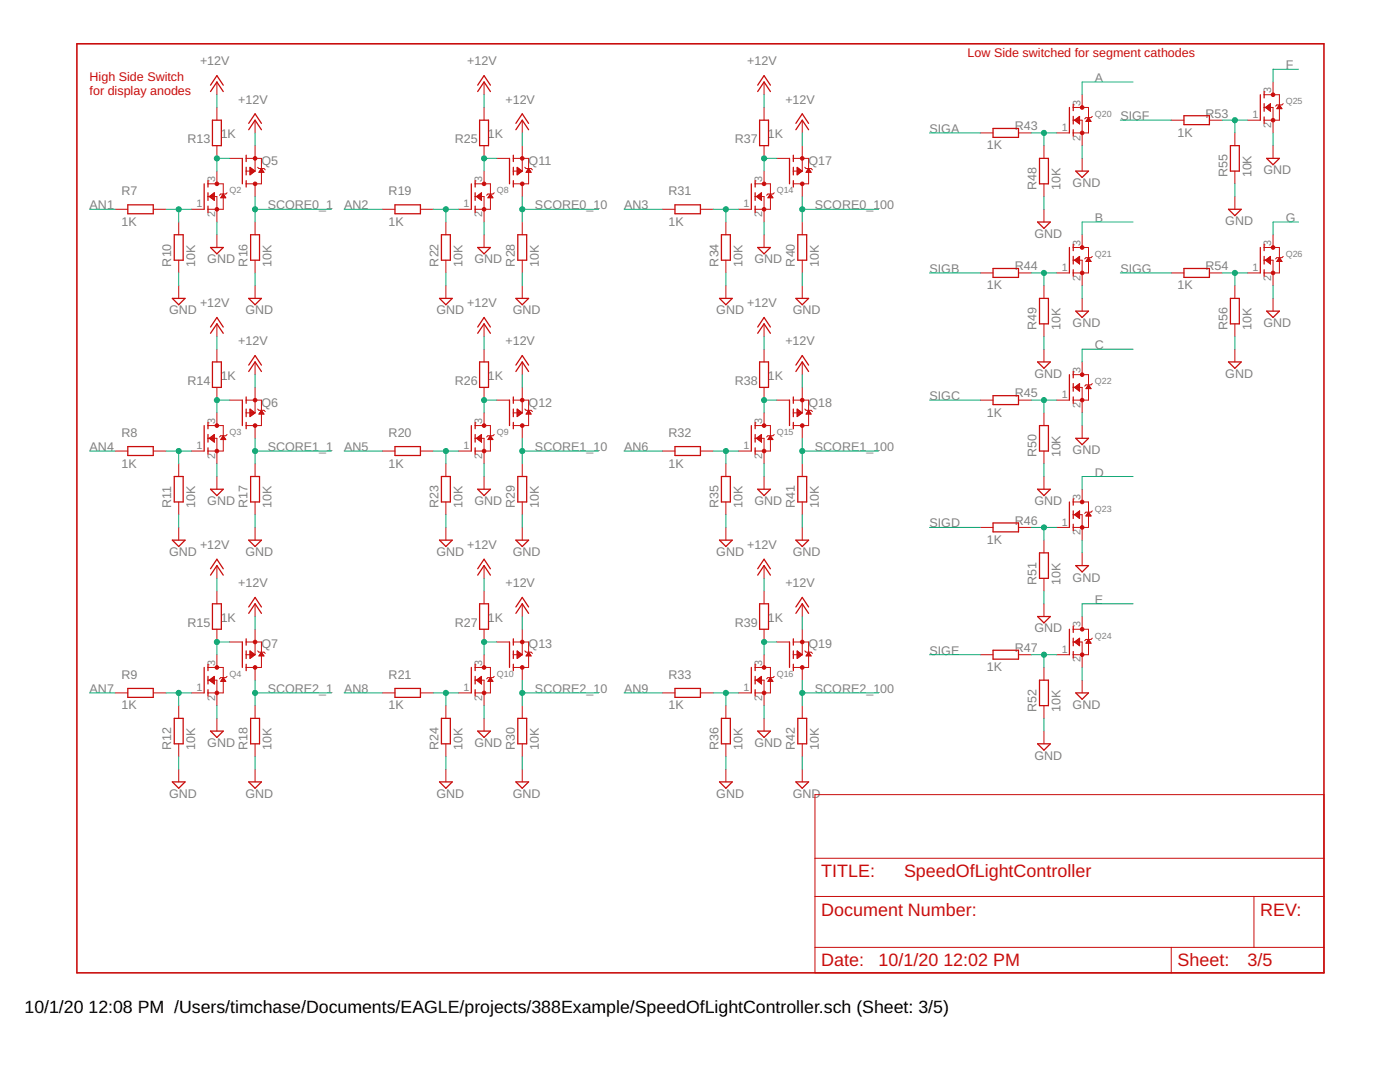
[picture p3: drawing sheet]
<svg xmlns="http://www.w3.org/2000/svg" width="279mm" height="216mm" viewBox="0 0 279 216" stroke-linecap="round" stroke-linejoin="round" font-family="sans-serif">
<path d="M15.3 8.7h248.9v185.4h-248.9z" fill="none" stroke="#c90d0c" stroke-width=".32"/>
<g fill="none" stroke="#c90d0c" stroke-width=".2">
<path d="M43.3 16.4v2.5M96.6 16.4v2.5M152.5 16.4v2.5M216 18.9v2.5M252.3 18.9h3v5.1h-3M254.1 16.4v2.5M41.5 36.7h3.1v5.1h-3.1M41.5 39.2h1.8v5.1M41.8 39.2l1-.7v1.5zM41.8 39.2h1M41.9 39.1h.9M42 39.4h.8"/>
<path d="M42 39h.8M42.1 39.5h.7M42.2 38.9h.6M42.3 39.6h.5M42.4 38.8h.4M42.4 39.7h.4M42.5 38.7h.3M42.6 39.9h.2M42.7 38.5h.1M42.8 40h.1M43.3 21.4v2.6M43.3 29.1v2.5"/>
<path d="M43.3 34.1v2.6M44.1 39.4h.9M44.2 39.2h.7M44.3 39.1h.5M44.3 39h.4M44.4 38.9h.3M44.5 38.8h.1M44.6 38.7l.5 .8h-1.1zM45.3 38.5l-.2 .2h-1.1l-.2 .3M45.8 31.6h2.6M49.1 31.6h3.1v5.1h-3.1M49.1 34.1h1.8"/>
<path d="M49.9 34.3h.8M49.9 34.2h.9M49.9 34.1h.9M49.9 34h.7M49.9 33.8h.6M49.9 33.7h.4M49.9 34.8h.1M49.9 34.7h.3M49.9 34.5h.5M49.9 34.4h.6M49.9 33.6h.3M49.9 33.5h.1"/>
<path d="M49.9 33.4l1 .7-1 .8zM50.9 24v2.5M50.9 29.1v5M50.9 36.7v2.5M51.4 33.4l.3 .2h1l.2 .3M51.7 34.3h.9M51.8 34.2h.7M51.9 34.1h.6M52 34h.4M52 33.8h.3M52.1 33.7h.1M52.2 33.6l.5 .8h-1z"/>
<path d="M94.8 36.7h3.1v5.1h-3.1M94.8 39.2h1.8v5.1M95.1 39.2l1-.7v1.5zM95.1 39.2h1M95.2 39.1h.9M95.3 39.4h.8M95.4 39h.7M95.5 39.5h.6M95.5 38.9h.6M95.6 39.6h.5M95.7 38.8h.4M95.8 39.7h.3"/>
<path d="M95.8 38.7h.3M95.9 39.9h.2M96 38.5h.1M96.1 40h.1M96.6 21.4v2.6M96.6 29.1v2.5M96.6 34.1v2.6M97.4 39.4h.9M97.5 39.2h.7M97.6 39.1h.6M97.7 39h.4M97.8 38.9h.2"/>
<path d="M97.8 38.8h.1M97.9 38.7l.5 .8h-1zM98.6 38.5l-.2 .2h-1l-.3 .3M99.1 31.6h2.6M102.4 31.6h3.1v5.1h-3.1M102.4 34.1h1.8M103.2 34.3h.8M103.2 34.2h1M103.2 34.1h.9M103.2 34h.8M103.2 33.8h.6M103.2 33.7h.5"/>
<path d="M103.2 33.4l1 .7-1 .8zM103.2 34.8h.2M103.2 34.7h.3M103.2 34.5h.5M103.2 34.4h.6M103.2 33.6h.3M103.2 33.5h.1M104.2 24v2.5M104.2 29.1v5M104.2 36.7v2.5M104.7 33.4l.3 .2h1l.3 .3M105.1 34.3h.8"/>
<path d="M105.1 34.2h.8M105.2 34.1h.6M105.3 34h.4M105.4 33.8h.2M105.5 33.7h.1M105.5 33.6l.5 .8h-1zM150.7 36.7h3.1v5.1h-3.1M150.7 39.2h1.8v5.1M151 39.2l1-.7v1.5zM151 39.2h1M151.1 39.1h.9M151.2 39.4h.8"/>
<path d="M151.2 39h.8M151.3 39.5h.7M151.4 38.9h.6M151.5 39.6h.5M151.6 38.8h.4M151.6 39.7h.4M151.7 38.7h.3M151.8 39.9h.2M151.9 38.5h.1M152 40h.1M152.5 21.4v2.6M152.5 29.1v2.5"/>
<path d="M152.5 34.1v2.6M153.3 39.4h.9M153.4 39.2h.7M153.5 39.1h.5M153.5 39h.4M153.6 38.9h.3M153.7 38.8h.1M153.8 38.7l.5 .8h-1.1zM154.5 38.5l-.2 .2h-1.1l-.2 .3M155 31.6h2.6M158.3 31.6h3.1v5.1h-3.1M158.3 34.1h1.8"/>
<path d="M159.1 34.3h.8M159.1 34.2h.9M159.1 34.1h.9M159.1 34h.7M159.1 33.8h.6M159.1 33.7h.4M159.1 34.8h.1M159.1 34.7h.3M159.1 34.5h.5M159.1 34.4h.6M159.1 33.6h.3M159.1 33.5h.1"/>
<path d="M159.1 33.4l1 .7-1 .8zM160.1 24v2.5M160.1 29.1v5M160.1 36.7v2.5M160.6 33.4l.3 .2h1l.2 .3M160.9 34.3h.9M161 34.2h.7M161.1 34.1h.5M161.2 34h.4M161.2 33.8h.3M161.3 33.7h.1M161.4 33.6l.5 .8h-1z"/>
<path d="M195.6 26.5h2.6M203.3 26.5h2.5M208.3 29.1v2.5M208.3 36.7v2.5M210.9 26.5h2.5M214.2 21.4h3v5.1h-3M214.2 24h1.8v5.1M214.4 24l1.1-.8v1.5zM214.5 23.9h1M214.5 24h1M214.7 23.8h.8M214.7 24.2h.8"/>
<path d="M214.8 23.7h.7M214.9 24.3h.6M215 23.6h.5M215 24.4h.5M215.2 23.5h.3M215.2 24.5h.3M215.3 23.3h.2M215.3 24.7h.2M216 31.6v2.5M216.8 24.2h.9M216.9 24h.7M216.9 23.9h.7"/>
<path d="M217 23.8h.5M217.1 23.7h.3M217.2 23.6h.1M217.2 23.5l.5 .7h-1zM218 23.2l-.3 .3h-1l-.2 .2M233.7 24h2.6M241.4 24h2.5M246.4 26.5v2.6M246.4 34.1v2.6M246.4 39.2v2.6M249 24h2.5M252.3 21.4h1.8v5.1"/>
<path d="M252.5 21.4l1.1-.7v1.5zM252.6 21.4h1M252.6 21.5h1M252.8 21.3h.8M252.8 21.6h.8M252.9 21.2h.7M253 21.8h.6M253.1 21h.5M253.1 21.9h.5M253.2 20.9h.4M253.3 22h.3M253.4 20.8h.2"/>
<path d="M253.4 22.1h.2M254.1 29.1v2.5M254.9 21.6h.9M254.9 21.5h.8M255 21.4h.7M255.1 21.3h.5M255.2 21.2h.3M255.3 21h.1M255.3 20.9l.5 .8h-1zM256.1 20.7l-.3 .2h-1l-.2 .3M23 41.8h2.5M30.6 41.8h2.5"/>
<path d="M35.7 44.3v2.5M35.7 51.9v2.6M35.7 57v2.5M38.2 41.8h2.5M43.3 46.8v2.6M50.9 44.3v2.5M50.9 51.9v2.6M50.9 57v2.5M76.3 41.8h2.5M83.9 41.8h2.5M89 44.3v2.5M89 51.9v2.6"/>
<path d="M89 57v2.5M91.5 41.8h2.6M96.6 46.8v2.6M104.2 44.3v2.5M104.2 51.9v2.6M104.2 57v2.5M132.2 41.8h2.5M139.8 41.8h2.5M144.9 44.3v2.5M144.9 51.9v2.6M144.9 57v2.5M147.4 41.8h2.5"/>
<path d="M152.5 46.8v2.6M160.1 44.3v2.5M160.1 51.9v2.6M160.1 57v2.5M195.6 54.5h2.6M203.3 54.5h2.5M208.3 41.8v2.5M208.3 57v2.5M210.9 54.5h2.5M214.2 51.9h1.8v5.1M214.2 49.4h3v5.1h-3M214.4 51.9l1.1-.7v1.5z"/>
<path d="M214.6 52h.9M214.6 51.8h.9M214.8 51.7h.7M214.8 52.2h.7M214.9 51.6h.6M214.9 52.3h.6M215.1 51.4h.4M215.1 52.4h.4M215.2 52.5h.3M215.2 51.3h.3M215.4 52.6h.1M215.4 51.2h.1"/>
<path d="M216 46.8v2.6M216 59.5v2.6M216.7 52.2h1M216.8 52h.9M216.9 51.9h.7M217 51.8h.5M217.1 51.7h.3M217.1 51.6h.2M217.2 51.4h.1M217.2 51.4l.5 .8h-1zM218 51.2l-.3 .2h-1l-.2 .3M233.7 54.5h2.6"/>
<path d="M241.4 54.5h2.5M246.4 57v2.5M249 54.5h2.5M252.3 49.4h3v5.1h-3M252.3 51.9h1.8v5.1M252.5 51.9l1.1-.7v1.5zM252.7 51.8h.9M252.7 52h.9M252.9 52.2h.7M252.9 51.7h.7M253 51.6h.6M253 52.3h.6"/>
<path d="M253.2 51.4h.4M253.2 52.4h.4M253.3 52.5h.3M253.3 51.3h.3M253.5 51.2h.1M253.5 52.6h.1M254.1 46.8v2.6M254.1 59.5v2.6M254.8 52.2h1M254.9 52h.9M255 51.9h.7M255.1 51.8h.5"/>
<path d="M255.1 51.7h.4M255.2 51.6h.2M255.3 51.4h.1M255.3 51.4l.5 .8h-1zM256.1 51.2l-.3 .2h-1l-.2 .3M43.3 64.6v2.5M43.3 69.7v2.5M43.3 77.3v2.5M45.8 79.8h2.6M49.1 79.8h3.1v5.1h-3.1M50.9 72.2v2.6M50.9 77.3v5.1"/>
<path d="M96.6 64.6v2.5M96.6 69.7v2.5M96.6 77.3v2.5M99.1 79.8h2.6M102.4 79.8h3.1v5.1h-3.1M104.2 72.2v2.6M104.2 77.3v5.1M152.5 64.6v2.5M152.5 69.7v2.5M152.5 77.3v2.5M155 79.8h2.6M158.3 79.8h3.1v5.1h-3.1"/>
<path d="M160.1 72.2v2.6M160.1 77.3v5.1M195.6 79.8h2.6M203.3 79.8h2.5M208.3 64.6v2.5M208.3 69.7v2.5M210.9 79.8h2.5M214.2 77.3h1.8v5.1M214.2 74.8h3v5h-3M214.4 77.3l1.1-.8v1.6zM214.5 77.4h1M214.5 77.2h1"/>
<path d="M214.7 77.5h.8M214.7 77.1h.8M214.8 77h.7M214.8 77.6h.7M215 76.9h.5M215 77.7h.5M215.2 77.9h.3M215.2 76.8h.3M215.3 78h.2M215.3 76.6h.2M216 72.2v2.6M216.8 77.5h.9"/>
<path d="M216.9 77.4h.7M216.9 77.2h.6M217 77.1h.4M217.1 77h.3M217.2 76.9h.1M217.2 76.8l.5 .8h-1zM218 76.5l-.3 .3h-1l-.2 .2M246.4 64.6v2.5M246.4 69.7v2.5M23 90h2.5M30.6 90h2.5M35.7 92.5v2.6"/>
<path d="M38.2 90h2.5M41.5 87.5h1.8v5M41.5 84.9h3.1v5.1h-3.1M41.8 87.5l1-.8v1.5zM41.8 87.5h1M41.9 87.4h.9M42 87.6h.8M42 87.2h.8M42.1 87.7h.7M42.2 87.1h.6M42.3 87.9h.5M42.4 87h.4"/>
<path d="M42.4 88h.4M42.5 86.9h.3M42.6 88.1h.2M42.7 86.8h.1M42.8 88.2h.1M43.3 82.4v2.5M43.3 95.1v2.5M44.1 87.6h.9M44.2 87.5h.7M44.3 87.4h.5M44.3 87.2h.4M44.4 87.1h.3"/>
<path d="M44.5 87h.1M44.6 87l.5 .7h-1.1zM45.3 86.7l-.2 .3h-1.1l-.2 .2M49.1 82.4h1.8M49.9 82.5h.8M49.9 82.4h.9M49.9 82.3h.9M49.9 82.2h.7M49.9 82.1h.6M49.9 82h.4M49.9 81.6l1 .8-1 .7zM49.9 83h.1"/>
<path d="M49.9 82.9h.3M49.9 82.8h.5M49.9 82.7h.6M49.9 81.8h.2M49.9 81.7h.1M50.9 84.9v2.6M50.9 92.5v2.6M51.4 81.6l.3 .3h1l.2 .2M51.7 82.5h.9M51.8 82.4h.7M51.9 82.3h.6M52 82.2h.4"/>
<path d="M52 82.1h.3M52.1 82h.1M52.2 81.9l.5 .7h-1zM76.3 90h2.5M83.9 90h2.5M89 92.5v2.6M91.5 90h2.6M94.8 87.5h1.8v5M94.8 84.9h3.1v5.1h-3.1M95.1 87.5l1-.8v1.5zM95.1 87.5h1M95.2 87.4h.9"/>
<path d="M95.3 87.6h.8M95.4 87.2h.7M95.4 87.7h.7M95.5 87.1h.6M95.6 87.9h.5M95.7 87h.4M95.8 88h.3M95.8 86.9h.3M95.9 88.1h.2M96 86.8h.1M96.1 88.2h.1M96.6 82.4v2.5"/>
<path d="M96.6 95.1v2.5M97.5 87.6h.8M97.5 87.5h.7M97.6 87.4h.5M97.7 87.2h.4M97.8 87.1h.2M97.9 87h.1M97.9 87l.5 .7h-1zM98.6 86.7l-.2 .3h-1l-.3 .2M102.4 82.4h1.8M103.2 81.6l1 .8-1 .7zM103.2 82.5h.8"/>
<path d="M103.2 82.4h1M103.2 82.3h.9M103.2 82.2h.8M103.2 82.1h.6M103.2 82h.5M103.2 83h.2M103.2 82.9h.3M103.2 82.8h.5M103.2 82.7h.6M103.2 81.8h.3M103.2 81.7h.1M104.2 84.9v2.6"/>
<path d="M104.2 92.5v2.6M104.7 81.6l.3 .3h1l.3 .2M105.1 82.5h.8M105.1 82.4h.8M105.2 82.3h.6M105.3 82.2h.4M105.4 82.1h.2M105.5 82h.1M105.5 81.9l.5 .7h-1zM132.2 90h2.5M139.8 90h2.5M144.9 92.5v2.6"/>
<path d="M147.4 90h2.5M150.7 87.5h1.8v5M150.7 84.9h3.1v5.1h-3.1M151 87.5l1-.8v1.5zM151 87.5h1M151.1 87.4h.9M151.2 87.6h.8M151.2 87.2h.8M151.3 87.7h.7M151.4 87.1h.6M151.5 87.9h.5M151.6 87h.4"/>
<path d="M151.6 88h.4M151.7 86.9h.3M151.8 88.1h.2M151.9 86.8h.1M152 88.2h.1M152.5 82.4v2.5M152.5 95.1v2.5M153.3 87.6h.9M153.4 87.5h.7M153.5 87.4h.5M153.5 87.2h.4M153.6 87.1h.3"/>
<path d="M153.7 87h.1M153.8 87l.5 .7h-1.1zM154.5 86.7l-.2 .3h-1.1l-.2 .2M158.3 82.4h1.8M159.1 81.6l1 .8-1 .7zM159.1 82.5h.8M159.1 82.4h.9M159.1 82.3h.9M159.1 82.2h.7M159.1 82.1h.6M159.1 82h.4M159.1 83h.1"/>
<path d="M159.1 82.9h.3M159.1 82.8h.5M159.1 82.7h.6M159.1 81.8h.3M159.1 81.7h.1M160.1 84.9v2.6M160.1 92.5v2.6M160.6 81.6l.3 .3h1l.2 .2M160.9 82.5h.9M161 82.4h.7M161.1 82.3h.5M161.2 82.2h.4"/>
<path d="M161.2 82.1h.3M161.3 82h.1M161.4 81.9l.5 .7h-1zM208.3 82.4v2.5M208.3 90v2.5M208.3 95.1v2.5M216 84.9v2.6M216 97.6v2.6M35.7 100.2v2.5M35.7 105.2v2.6M43.3 112.9v2.5M43.3 117.9v2.6"/>
<path d="M50.9 100.2v2.5M50.9 105.2v2.6M89 100.2v2.5M89 105.2v2.6M96.6 112.9v2.5M96.6 117.9v2.6M104.2 100.2v2.5M104.2 105.2v2.6M144.9 100.2v2.5M144.9 105.2v2.6M152.5 112.9v2.5M152.5 117.9v2.6"/>
<path d="M160.1 100.2v2.5M160.1 105.2v2.6M195.6 105.2h2.6M203.3 105.2h2.5M208.3 107.8v2.5M208.3 115.4v2.5M210.9 105.2h2.5M214.2 102.7h1.8v5.1M214.2 100.2h3v5h-3M214.4 102.7l1.1-.8v1.6zM214.6 102.8h.9M214.6 102.6h.9"/>
<path d="M214.8 102.9h.7M214.8 102.4h.7M214.9 103.1h.6M214.9 102.3h.6M215.1 103.2h.4M215.1 102.2h.4M215.2 103.3h.3M215.3 102.1h.2M215.4 103.4h.1M215.4 102h.1M216 110.3v2.6M216.7 102.9h1"/>
<path d="M216.8 102.8h.9M216.9 102.7h.7M217 102.6h.5M217.1 102.4h.3M217.1 102.3h.2M217.2 102.2l.5 .8h-1zM217.2 102.2h.1M218 101.9l-.3 .3h-1l-.2 .2M23 138.3h2.5M30.6 138.3h2.5M38.2 138.3h2.5M41.5 135.7h1.8v5.1"/>
<path d="M41.5 133.2h3.1v5.1h-3.1M41.8 135.7l1-.7v1.5zM41.8 135.7h1M41.9 135.6h.9M42 135.9h.8M42 135.5h.8M42.1 136h.7M42.2 135.4h.6M42.3 136.1h.5M42.4 135.3h.4M42.4 136.2h.4M42.5 135.1h.3"/>
<path d="M42.6 136.4h.2M42.7 135h.1M42.8 136.5h.1M43.3 125.6v2.5M43.3 130.6v2.6M44.1 135.9h.9M44.2 135.7h.7M44.3 135.6h.5M44.3 135.5h.4M44.4 135.4h.3M44.5 135.3h.1M44.6 135.2l.5 .8h-1.1z"/>
<path d="M45.3 135l-.2 .2h-1.1l-.2 .3M45.8 128.1h2.6M49.1 130.6h1.8M49.1 128.1h3.1v5.1h-3.1M49.9 129.9l1 .7-1 .8zM49.9 130.9h.6M49.9 130.8h.8M49.9 130.7h.9M49.9 130.6h.9M49.9 130.4h.7M49.9 130.3h.6M49.9 130.2h.4"/>
<path d="M49.9 131.3h.1M49.9 131.1h.3M49.9 131h.5M49.9 130.1h.2M49.9 130h.1M50.9 120.5v2.5M50.9 125.6v5M50.9 133.2v2.5M51.4 129.9l.3 .2h1l.2 .3M51.7 130.8h.9M51.8 130.7h.7M51.9 130.6h.6"/>
<path d="M52 130.4h.4M52 130.3h.3M52.1 130.2h.1M52.2 130.1l.5 .8h-1zM76.3 138.3h2.5M83.9 138.3h2.5M91.5 138.3h2.6M94.8 135.7h1.8v5.1M94.8 133.2h3.1v5.1h-3.1M95.1 135.7l1-.7v1.5zM95.1 135.7h1M95.2 135.6h.9"/>
<path d="M95.3 135.9h.8M95.4 135.5h.7M95.4 136h.7M95.5 135.4h.6M95.6 136.1h.5M95.7 135.3h.4M95.8 136.2h.3M95.9 135.1h.2M95.9 136.4h.2M96 135h.1M96.1 136.5h.1M96.6 125.6v2.5"/>
<path d="M96.6 130.6v2.6M97.5 135.9h.8M97.5 135.7h.7M97.6 135.6h.5M97.7 135.5h.4M97.8 135.4h.2M97.9 135.3h.1M97.9 135.2l.5 .8h-1zM98.6 135l-.2 .2h-1l-.3 .3M99.1 128.1h2.6M102.4 130.6h1.8M102.4 128.1h3.1v5.1h-3.1"/>
<path d="M103.2 129.9l1 .7-1 .8zM103.2 130.9h.6M103.2 130.8h.8M103.2 130.7h1M103.2 130.6h.9M103.2 130.4h.8M103.2 130.3h.6M103.2 130.2h.4M103.2 131.3h.2M103.2 131.1h.3M103.2 131h.5M103.2 130.1h.3"/>
<path d="M103.2 130h.1M104.2 120.5v2.5M104.2 125.6v5M104.2 133.2v2.5M104.7 129.9l.3 .2h1l.3 .3M105.1 130.8h.8M105.1 130.7h.8M105.2 130.6h.6M105.3 130.4h.4M105.4 130.3h.2M105.5 130.2h.1M105.5 130.1l.5 .8h-1z"/>
<path d="M132.2 138.3h2.5M139.8 138.3h2.5M147.4 138.3h2.5M150.7 135.7h1.8v5.1M150.7 133.2h3.1v5.1h-3.1M151 135.7l1-.7v1.5zM151 135.7h1M151.1 135.6h.9M151.2 135.9h.8M151.2 135.5h.8M151.3 136h.7M151.4 135.4h.6"/>
<path d="M151.5 136.1h.5M151.6 135.3h.4M151.6 136.2h.4M151.7 135.1h.3M151.8 136.4h.2M151.9 135h.1M152 136.5h.1M152.5 125.6v2.5M152.5 130.6v2.6M153.3 135.9h.9M153.4 135.7h.7M153.5 135.6h.5"/>
<path d="M153.6 135.5h.3M153.6 135.4h.3M153.7 135.3h.1M153.8 135.2l.5 .8h-1.1zM154.5 135l-.2 .2h-1.1l-.2 .3M155 128.1h2.6M158.3 130.6h1.8M158.3 128.1h3.1v5.1h-3.1M159.1 129.9l1 .7-1 .8zM159.1 130.9h.6M159.1 130.8h.8M159.1 130.7h.9"/>
<path d="M159.1 130.6h.9M159.1 130.4h.7M159.1 130.3h.6M159.1 130.2h.4M159.1 131.3h.1M159.1 131.1h.3M159.1 131h.5M159.1 130.1h.2M159.1 130h.1M160.1 120.5v2.5M160.1 125.6v5M160.1 133.2v2.5"/>
<path d="M160.6 129.9l.3 .2h1l.2 .3M160.9 130.8h.9M161 130.7h.7M161.1 130.6h.5M161.2 130.4h.4M161.2 130.3h.3M161.3 130.2h.1M161.4 130.1l.5 .8h-1zM195.6 130.6h2.6M203.3 130.6h2.5M208.3 120.5v2.5M208.3 133.2v2.5"/>
<path d="M210.9 130.6h2.5M214.2 128.1h1.8v5.1M214.2 125.6h3v5h-3M214.4 128.1l1.1-.8v1.6zM214.5 128h1M214.7 128.3h.8M214.7 127.9h.8M214.8 128.4h.7M214.9 127.8h.6M215 128.5h.5M215 127.7h.5M215.2 128.6h.3"/>
<path d="M215.2 127.6h.3M215.3 128.8h.2M215.3 127.4h.2M216 123v2.6M216 135.7v2.6M216.8 128.3h.9M216.9 128.1h.7M217 128h.5M217 127.9h.4M217.1 127.8h.3M217.2 127.7h.1M217.2 127.6l.5 .8h-1z"/>
<path d="M218 127.3l-.3 .3h-1l-.2 .2M35.7 140.8v2.5M35.7 148.4v2.6M35.7 153.5v2.5M43.3 143.3v2.6M50.9 140.8v2.5M50.9 148.4v2.6M50.9 153.5v2.5M89 140.8v2.5M89 148.4v2.6M89 153.5v2.5M96.6 143.3v2.6"/>
<path d="M104.2 140.8v2.5M104.2 148.4v2.6M104.2 153.5v2.5M144.9 140.8v2.5M144.9 148.4v2.6M144.9 153.5v2.5M152.5 143.3v2.6M160.1 140.8v2.5M160.1 148.4v2.6M160.1 153.5v2.5M162.6 158.6h101.6v35.5h-101.6zM208.3 140.8v2.5"/>
<path d="M208.3 145.9v2.5M162.6 178.9h101.6M162.6 171.3h101.6M250.3 178.9v10.1M162.6 189h101.6M233.7 189v5.1"/>
</g>
<g fill="none" stroke="#c90d0c" stroke-width=".25">
<path d="M42 18.3l1.3-1.9 1.3 1.9M42 17l1.3-1.9 1.3 1.9M95.3 18.3l1.3-1.9 1.3 1.9M95.3 17l1.3-1.9 1.3 1.9M151.2 18.3l1.3-1.9 1.3 1.9M151.2 17l1.3-1.9 1.3 1.9M251.5 18.9v5.1M252.3 18.3v1.2M40.7 36.7v5.1M41.5 36v1.3M41.5 38.5v1.5M42.4 24h1.8v5.1h-1.8z"/>
<path d="M48.4 31.6v5.1M49.1 31v1.2M49.1 33.4v1.5M49.1 36v1.3M49.6 25.9l1.3-1.9 1.3 1.9M49.6 24.6l1.3-1.9 1.3 1.9M94.1 36.7v5.1M94.8 36v1.3M94.8 38.5v1.5M95.7 24h1.8v5.1h-1.8zM101.7 31.6v5.1M102.4 31v1.2"/>
<path d="M102.4 33.4v1.5M102.4 36v1.3M103 25.9l1.2-1.9 1.3 1.9M103 24.6l1.2-1.9 1.3 1.9M149.9 36.7v5.1M150.7 36v1.3M150.7 38.5v1.5M151.6 24h1.8v5.1h-1.8zM157.6 31.6v5.1M158.3 31v1.2M158.3 33.4v1.5M158.3 36v1.3"/>
<path d="M158.8 25.9l1.3-1.9 1.3 1.9M158.8 24.6l1.3-1.9 1.3 1.9M198.2 25.6h5.1v1.8h-5.1zM207.5 31.6h1.7v5.1h-1.7zM213.4 21.4v5.1M214.2 20.8v1.3M214.2 23.2v1.5M214.2 25.9v1.3M214.7 34.1h2.5l-1.2 1.3zM236.3 23.1h5.1v1.8h-5.1zM245.6 29.1h1.7v5h-1.7zM252.3 20.7v1.5"/>
<path d="M252.3 23.3v1.3M252.8 31.6h2.5l-1.2 1.3zM25.5 40.9h5.1v1.8h-5.1zM34.4 59.5h2.5l-1.2 1.3zM34.8 46.8h1.8v5.1h-1.8zM41.5 41.1v1.3M42 49.4h2.6l-1.3 1.3zM49.6 59.5h2.6l-1.3 1.3zM50 46.8h1.8v5.1h-1.8zM78.8 40.9h5.1v1.8h-5.1zM87.7 59.5h2.6l-1.3 1.3zM88.1 46.8h1.8v5.1h-1.8z"/>
<path d="M94.8 41.1v1.3M95.3 49.4h2.6l-1.3 1.3zM103 59.5h2.5l-1.3 1.3zM103.3 46.8h1.8v5.1h-1.8zM134.7 40.9h5.1v1.8h-5.1zM143.6 59.5h2.5l-1.2 1.3zM144 46.8h1.8v5.1h-1.8zM150.7 41.1v1.3M151.2 49.4h2.6l-1.3 1.3zM158.8 59.5h2.6l-1.3 1.3zM159.2 46.8h1.8v5.1h-1.8zM198.2 53.6h5.1v1.8h-5.1z"/>
<path d="M207.1 44.3h2.5l-1.3 1.3zM207.5 59.5h1.7v5.1h-1.7zM213.4 49.4v5.1M214.2 48.7v1.3M214.2 51.2v1.5M214.2 53.8v1.3M236.3 53.6h5.1v1.8h-5.1zM245.2 41.8h2.5l-1.3 1.2zM245.6 59.5h1.7v5.1h-1.7zM251.5 49.4v5.1M252.3 48.7v1.3M252.3 51.2v1.5"/>
<path d="M252.3 53.8v1.3M42 66.5l1.3-1.9 1.3 1.9M42 65.3l1.3-1.9 1.3 1.9M42.4 72.2h1.8v5.1h-1.8zM48.4 79.8v5.1M49.1 79.2v1.3M49.6 74.1l1.3-1.9 1.3 1.9M49.6 72.9l1.3-1.9 1.3 1.9M95.3 66.5l1.3-1.9 1.3 1.9M95.3 65.3l1.3-1.9 1.3 1.9M95.7 72.2h1.8v5.1h-1.8zM101.7 79.8v5.1"/>
<path d="M102.4 79.2v1.3M103 74.1l1.2-1.9 1.3 1.9M103 72.9l1.2-1.9 1.3 1.9M151.2 66.5l1.3-1.9 1.3 1.9M151.2 65.3l1.3-1.9 1.3 1.9M151.6 72.2h1.8v5.1h-1.8zM157.6 79.8v5.1M158.3 79.2v1.3M158.8 74.1l1.3-1.9 1.3 1.9M158.8 72.9l1.3-1.9 1.3 1.9M198.2 79h5.1v1.7h-5.1zM207.1 72.2h2.5l-1.3 1.3z"/>
<path d="M213.4 74.8v5M214.2 74.1v1.3M214.2 76.5v1.6M214.2 79.2v1.3M214.7 62.1h2.5l-1.2 1.3zM245.2 72.2h2.5l-1.3 1.3zM252.8 62.1h2.5l-1.2 1.3zM25.5 89.1h5.1v1.8h-5.1zM34.8 95.1h1.8v5.1h-1.8zM40.7 84.9v5.1M41.5 84.3v1.3M41.5 86.7v1.5"/>
<path d="M41.5 89.4v1.2M42 97.6h2.6l-1.3 1.3zM49.1 81.6v1.5M49.1 84.3v1.3M50 95.1h1.8v5.1h-1.8zM78.8 89.1h5.1v1.8h-5.1zM88.1 95.1h1.8v5.1h-1.8zM94.1 84.9v5.1M94.8 84.3v1.3M94.8 86.7v1.5M94.8 89.4v1.2M95.3 97.6h2.6l-1.3 1.3z"/>
<path d="M102.4 81.6v1.5M102.4 84.3v1.3M103.3 95.1h1.8v5.1h-1.8zM134.7 89.1h5.1v1.8h-5.1zM144 95.1h1.8v5.1h-1.8zM149.9 84.9v5.1M150.7 84.3v1.3M150.7 86.7v1.5M150.7 89.4v1.2M151.2 97.6h2.6l-1.3 1.3zM158.3 81.6v1.5M158.3 84.3v1.3"/>
<path d="M159.2 95.1h1.8v5.1h-1.8zM207.1 97.6h2.5l-1.3 1.3zM207.5 84.9h1.7v5.1h-1.7zM214.2 99.5v1.3M214.7 87.5h2.5l-1.2 1.2zM34.4 107.8h2.5l-1.2 1.3zM42 114.8l1.3-1.9 1.3 1.9M42 113.5l1.3-1.9 1.3 1.9M49.6 107.8h2.6l-1.3 1.3zM87.7 107.8h2.6l-1.3 1.3zM95.3 114.8l1.3-1.9 1.3 1.9M95.3 113.5l1.3-1.9 1.3 1.9"/>
<path d="M103 107.8h2.5l-1.3 1.3zM143.6 107.8h2.5l-1.2 1.3zM151.2 114.8l1.3-1.9 1.3 1.9M151.2 113.5l1.3-1.9 1.3 1.9M158.8 107.8h2.6l-1.3 1.3zM198.2 104.4h5.1v1.7h-5.1zM207.5 110.3h1.7v5.1h-1.7zM213.4 100.2v5M214.2 101.9v1.6M214.2 104.6v1.3M214.7 112.9h2.5l-1.2 1.2zM25.5 137.4h5.1v1.7h-5.1z"/>
<path d="M40.7 133.2v5.1M41.5 132.5v1.3M41.5 135v1.5M41.5 137.6v1.3M42.4 120.5h1.8v5.1h-1.8zM48.4 128.1v5.1M49.1 127.5v1.2M49.1 129.9v1.5M49.1 132.5v1.3M49.6 122.4l1.3-1.9 1.3 1.9M49.6 121.1l1.3-1.9 1.3 1.9M78.8 137.4h5.1v1.7h-5.1z"/>
<path d="M94.1 133.2v5.1M94.8 132.5v1.3M94.8 135v1.5M94.8 137.6v1.3M95.7 120.5h1.8v5.1h-1.8zM101.7 128.1v5.1M102.4 127.5v1.2M102.4 129.9v1.5M102.4 132.5v1.3M103 122.4l1.2-1.9 1.3 1.9M103 121.1l1.2-1.9 1.3 1.9M134.7 137.4h5.1v1.7h-5.1z"/>
<path d="M149.9 133.2v5.1M150.7 132.5v1.3M150.7 135v1.5M150.7 137.6v1.3M151.6 120.5h1.8v5.1h-1.8zM157.6 128.1v5.1M158.3 127.5v1.2M158.3 129.9v1.5M158.3 132.5v1.3M158.8 122.4l1.3-1.9 1.3 1.9M158.8 121.1l1.3-1.9 1.3 1.9M198.2 129.8h5.1v1.7h-5.1z"/>
<path d="M207.1 123h2.5l-1.3 1.3zM207.5 135.7h1.7v5.1h-1.7zM213.4 125.6v5M214.2 124.9v1.3M214.2 127.3v1.6M214.2 130v1.3M214.7 138.3h2.5l-1.2 1.2zM34.4 156h2.5l-1.2 1.3zM34.8 143.3h1.8v5.1h-1.8zM42 145.9h2.6l-1.3 1.3zM49.6 156h2.6l-1.3 1.3zM50 143.3h1.8v5.1h-1.8z"/>
<path d="M87.7 156h2.6l-1.3 1.3zM88.1 143.3h1.8v5.1h-1.8zM95.3 145.9h2.6l-1.3 1.3zM103 156h2.5l-1.3 1.3zM103.3 143.3h1.8v5.1h-1.8zM143.6 156h2.5l-1.2 1.3zM144 143.3h1.8v5.1h-1.8zM151.2 145.9h2.6l-1.3 1.3zM158.8 156h2.6l-1.3 1.3zM159.2 143.3h1.8v5.1h-1.8zM207.1 148.4h2.5l-1.3 1.3z"/>
</g>
<g fill="#c90d0c" stroke="#c90d0c" stroke-width=".2">
<circle cx="43.3" cy="41.8" r=".36"/>
<circle cx="43.3" cy="36.7" r=".36"/>
<circle cx="96.6" cy="41.8" r=".36"/>
<circle cx="96.6" cy="36.7" r=".36"/>
<circle cx="152.5" cy="41.8" r=".36"/>
<circle cx="152.5" cy="36.7" r=".36"/>
<circle cx="152.5" cy="90" r=".36"/>
<circle cx="152.5" cy="84.9" r=".36"/>
<circle cx="96.6" cy="90" r=".36"/>
<circle cx="96.6" cy="84.9" r=".36"/>
<circle cx="43.3" cy="90" r=".36"/>
<circle cx="43.3" cy="84.9" r=".36"/>
<circle cx="43.3" cy="138.3" r=".36"/>
<circle cx="43.3" cy="133.2" r=".36"/>
<circle cx="96.6" cy="138.3" r=".36"/>
<circle cx="96.6" cy="133.2" r=".36"/>
<circle cx="152.5" cy="138.3" r=".36"/>
<circle cx="152.5" cy="133.2" r=".36"/>
<circle cx="216" cy="130.6" r=".36"/>
<circle cx="216" cy="125.6" r=".36"/>
<circle cx="216" cy="105.2" r=".36"/>
<circle cx="216" cy="100.2" r=".36"/>
<circle cx="216" cy="79.8" r=".36"/>
<circle cx="216" cy="74.8" r=".36"/>
<circle cx="216" cy="54.5" r=".36"/>
<circle cx="216" cy="49.4" r=".36"/>
<circle cx="216" cy="26.5" r=".36"/>
<circle cx="216" cy="21.4" r=".36"/>
<circle cx="254.1" cy="24" r=".36"/>
<circle cx="254.1" cy="18.9" r=".36"/>
<circle cx="254.1" cy="54.5" r=".36"/>
<circle cx="254.1" cy="49.4" r=".36"/>
<circle cx="104.2" cy="31.6" r=".36"/>
<circle cx="104.2" cy="36.7" r=".36"/>
<circle cx="160.1" cy="31.6" r=".36"/>
<circle cx="160.1" cy="36.7" r=".36"/>
<circle cx="50.9" cy="79.8" r=".36"/>
<circle cx="50.9" cy="84.9" r=".36"/>
<circle cx="104.2" cy="79.8" r=".36"/>
<circle cx="104.2" cy="84.9" r=".36"/>
<circle cx="160.1" cy="79.8" r=".36"/>
<circle cx="160.1" cy="84.9" r=".36"/>
<circle cx="50.9" cy="128.1" r=".36"/>
<circle cx="50.9" cy="133.2" r=".36"/>
<circle cx="104.2" cy="128.1" r=".36"/>
<circle cx="104.2" cy="133.2" r=".36"/>
<circle cx="160.1" cy="128.1" r=".36"/>
<circle cx="160.1" cy="133.2" r=".36"/>
<circle cx="50.9" cy="31.6" r=".36"/>
<circle cx="50.9" cy="36.7" r=".36"/>
</g>
<g fill="none" stroke="#0dab76" stroke-width=".2">
<path d="M43.3 18.9v2.5M96.6 18.9v2.5M152.5 18.9v2.5M226.1 16.4h-10.1v2.5M259.1 13.8h-5v2.6M45.8 31.6h-2.5v2.5M50.9 26.5v2.6M50.9 39.2v5.1M99.1 31.6h-2.5v2.5M104.2 26.5v2.6M104.2 39.2v5.1M155 31.6h-2.5v2.5"/>
<path d="M160.1 26.5v2.6M160.1 39.2v5.1M185.5 26.5h10.1M205.8 26.5h5.1M208.3 26.5v2.6M208.3 39.2v2.6M216 29.1v2.5M223.6 24h10.1M243.9 24h5.1M246.4 24v2.5M246.4 36.7v2.5M254.1 26.5v2.6"/>
<path d="M17.9 41.8h5.1M33.1 41.8h5.1M35.7 41.8v2.5M35.7 54.5v2.5M43.3 44.3v2.5M50.9 54.5v2.5M50.9 41.8h15.2M68.7 41.8h7.6M86.4 41.8h5.1M89 41.8v2.5M89 54.5v2.5M96.6 44.3v2.5"/>
<path d="M104.2 54.5v2.5M104.2 41.8h15.3M124.5 41.8h7.7M142.3 41.8h5.1M144.9 41.8v2.5M144.9 54.5v2.5M152.5 44.3v2.5M160.1 54.5v2.5M160.1 41.8h15.2M185.5 54.5h10.1M205.8 54.5h5.1M208.3 54.5v2.5"/>
<path d="M216 57v2.5M223.6 54.5h10.1M226.1 44.3h-10.1v2.5M243.9 54.5h5.1M246.4 54.5v2.5M254.1 57v2.5M259.1 44.3h-5v2.5M43.3 67.1v2.6M45.8 79.8h-2.5v2.6M50.9 74.8v2.5M96.6 67.1v2.6M99.1 79.8h-2.5v2.6"/>
<path d="M104.2 74.8v2.5M152.5 67.1v2.6M155 79.8h-2.5v2.6M160.1 74.8v2.5M185.5 79.8h10.1M205.8 79.8h5.1M208.3 67.1v2.6M208.3 79.8v2.6M226.1 69.7h-10.1v2.5M246.4 67.1v2.6M17.9 90h5.1M33.1 90h5.1"/>
<path d="M35.7 90v2.5M43.3 92.5v2.6M50.9 87.5v5M50.9 90h15.2M68.7 90h7.6M86.4 90h5.1M89 90v2.5M96.6 92.5v2.6M104.2 87.5v5M104.2 90h15.3M124.5 90h7.7M142.3 90h5.1"/>
<path d="M144.9 90v2.5M152.5 92.5v2.6M160.1 87.5v5M160.1 90h15.2M208.3 92.5v2.6M216 82.4v2.5M226.1 95.1h-10.1v2.5M35.7 102.7v2.5M43.3 115.4v2.5M50.9 102.7v2.5M89 102.7v2.5M96.6 115.4v2.5"/>
<path d="M104.2 102.7v2.5M144.9 102.7v2.5M152.5 115.4v2.5M160.1 102.7v2.5M185.5 105.2h10.1M205.8 105.2h5.1M208.3 105.2v2.6M208.3 117.9v2.6M216 107.8v2.5M17.9 138.3h5.1M33.1 138.3h5.1M35.7 138.3v2.5"/>
<path d="M45.8 128.1h-2.5v2.5M50.9 123v2.6M50.9 135.7v5.1M50.9 138.3h15.2M68.7 138.3h7.6M86.4 138.3h5.1M89 138.3v2.5M99.1 128.1h-2.5v2.5M104.2 123v2.6M104.2 135.7v5.1M104.2 138.3h15.3M124.5 138.3h7.7"/>
<path d="M142.3 138.3h5.1M144.9 138.3v2.5M155 128.1h-2.5v2.5M160.1 123v2.6M160.1 135.7v5.1M160.1 138.3h15.2M185.5 130.6h10.1M205.8 130.6h5.1M208.3 130.6v2.6M216 133.2v2.5M226.1 120.5h-10.1v2.5M35.7 151v2.5"/>
<path d="M43.3 140.8v2.5M50.9 151v2.5M89 151v2.5M96.6 140.8v2.5M104.2 151v2.5M144.9 151v2.5M152.5 140.8v2.5M160.1 151v2.5M208.3 143.3v2.6"/>
</g>
<g fill="#0dab76" stroke="#0dab76" stroke-width=".2">
<circle cx="208.3" cy="26.5" r=".51"/>
<circle cx="208.3" cy="54.5" r=".51"/>
<circle cx="208.3" cy="79.8" r=".51"/>
<circle cx="208.3" cy="105.2" r=".51"/>
<circle cx="208.3" cy="130.6" r=".51"/>
<circle cx="246.4" cy="24" r=".51"/>
<circle cx="246.4" cy="54.5" r=".51"/>
<circle cx="35.7" cy="41.8" r=".51"/>
<circle cx="50.9" cy="41.8" r=".51"/>
<circle cx="89" cy="41.8" r=".51"/>
<circle cx="144.9" cy="41.8" r=".51"/>
<circle cx="104.2" cy="41.8" r=".51"/>
<circle cx="160.1" cy="41.8" r=".51"/>
<circle cx="35.7" cy="90" r=".51"/>
<circle cx="89" cy="90" r=".51"/>
<circle cx="144.9" cy="90" r=".51"/>
<circle cx="35.7" cy="138.3" r=".51"/>
<circle cx="89" cy="138.3" r=".51"/>
<circle cx="144.9" cy="138.3" r=".51"/>
<circle cx="50.9" cy="90" r=".51"/>
<circle cx="104.2" cy="90" r=".51"/>
<circle cx="160.1" cy="90" r=".51"/>
<circle cx="50.9" cy="138.3" r=".51"/>
<circle cx="104.2" cy="138.3" r=".51"/>
<circle cx="160.1" cy="138.3" r=".51"/>
<circle cx="152.5" cy="128.1" r=".51"/>
<circle cx="96.6" cy="128.1" r=".51"/>
<circle cx="43.3" cy="128.1" r=".51"/>
<circle cx="43.3" cy="79.8" r=".51"/>
<circle cx="96.6" cy="79.8" r=".51"/>
<circle cx="152.5" cy="79.8" r=".51"/>
<circle cx="152.5" cy="31.6" r=".51"/>
<circle cx="96.6" cy="31.6" r=".51"/>
<circle cx="43.3" cy="31.6" r=".51"/>
</g>
<g font-size="3.6" fill="#c90d0c">
<text x="163.9" y="175.1">TITLE:</text>
<text x="180.4" y="175.1">SpeedOfLightController</text>
<text x="163.9" y="182.7">Document Number:</text>
<text x="251.5" y="182.7">REV:</text>
<text x="163.9" y="192.8">Date:</text>
<text x="175.3" y="192.8">10/1/20</text>
<text x="188.3" y="192.8">12:02 PM</text>
<text x="235" y="192.8">Sheet:</text>
<text x="249" y="192.8">3/5</text>
</g>
<g font-size="3.5">
<text x="4.9" y="202.2">10/1/20</text>
<text x="17.7" y="202.2">12:08 PM /Users/timchase/Documents/EAGLE/projects/388Example/SpeedOfLightController.sch (Sheet: 3/5)</text>
</g>
<g font-size="2.5" fill="#c90d0c">
<text x="193.1" y="11.3">Low Side switched for segment cathodes</text>
<text x="17.9" y="16.2">High Side Switch</text>
<text x="17.9" y="18.9">for display anodes</text>
</g>
<g font-size="2.5" fill="#808080">
<text x="39.9" y="13.1">+12V</text>
<text x="93.2" y="13.1">+12V</text>
<text x="149.1" y="13.1">+12V</text>
<text x="218.5" y="16.4">A</text>
<text x="256.6" y="13.8">F</text>
<text x="47.5" y="20.7">+12V</text>
<text x="100.9" y="20.7">+12V</text>
<text x="156.7" y="20.7">+12V</text>
<text x="223.6" y="24">SIGF</text>
<text x="240.6" y="23.4">R53</text>
<text x="37.4" y="28.5">R13</text>
<text x="44" y="27.5">1K</text>
<text x="90.8" y="28.5">R25</text>
<text x="97.4" y="27.5">1K</text>
<text x="146.6" y="28.5">R37</text>
<text x="153.2" y="27.5">1K</text>
<text x="185.5" y="26.5">SIGA</text>
<text x="196.9" y="29.8">1K</text>
<text x="202.5" y="26">R43</text>
<text x="235" y="27.3">1K</text>
<text x="52.2" y="32.9">Q5</text>
<text x="105.5" y="32.9">Q11</text>
<text x="161.4" y="32.9">Q17</text>
<text x="244.9" y="35.4" transform="rotate(-90 244.9 35.4)">R55</text>
<text x="249.7" y="35.4" transform="rotate(-90 249.7 35.4)">10K</text>
<text x="252.2" y="34.8">GND</text>
<text x="17.9" y="41.8">AN1</text>
<text x="24.2" y="39">R7</text>
<text x="53.4" y="41.8">SCORE0_1</text>
<text x="68.7" y="41.8">AN2</text>
<text x="77.6" y="39">R19</text>
<text x="106.8" y="41.8">SCORE0_10</text>
<text x="124.5" y="41.8">AN3</text>
<text x="133.4" y="39">R31</text>
<text x="162.6" y="41.8">SCORE0_100</text>
<text x="206.9" y="37.9" transform="rotate(-90 206.9 37.9)">R48</text>
<text x="211.7" y="37.9" transform="rotate(-90 211.7 37.9)">10K</text>
<text x="214.1" y="37.3">GND</text>
<text x="24.2" y="45.1">1K</text>
<text x="77.6" y="45.1">1K</text>
<text x="133.4" y="45.1">1K</text>
<text x="206.4" y="47.5">GND</text>
<text x="218.5" y="44.3">B</text>
<text x="244.5" y="44.9">GND</text>
<text x="256.6" y="44.3">G</text>
<text x="34.2" y="53.2" transform="rotate(-90 34.2 53.2)">R10</text>
<text x="39" y="53.2" transform="rotate(-90 39 53.2)">10K</text>
<text x="41.4" y="52.5">GND</text>
<text x="49.4" y="53.2" transform="rotate(-90 49.4 53.2)">R16</text>
<text x="54.2" y="53.2" transform="rotate(-90 54.2 53.2)">10K</text>
<text x="87.5" y="53.2" transform="rotate(-90 87.5 53.2)">R22</text>
<text x="92.3" y="53.2" transform="rotate(-90 92.3 53.2)">10K</text>
<text x="94.7" y="52.5">GND</text>
<text x="102.7" y="53.2" transform="rotate(-90 102.7 53.2)">R28</text>
<text x="107.5" y="53.2" transform="rotate(-90 107.5 53.2)">10K</text>
<text x="143.4" y="53.2" transform="rotate(-90 143.4 53.2)">R34</text>
<text x="148.2" y="53.2" transform="rotate(-90 148.2 53.2)">10K</text>
<text x="150.6" y="52.5">GND</text>
<text x="158.6" y="53.2" transform="rotate(-90 158.6 53.2)">R40</text>
<text x="163.4" y="53.2" transform="rotate(-90 163.4 53.2)">10K</text>
<text x="202.5" y="53.9">R44</text>
<text x="240.6" y="53.9">R54</text>
<text x="185.5" y="54.5">SIGB</text>
<text x="196.9" y="57.8">1K</text>
<text x="223.6" y="54.5">SIGG</text>
<text x="235" y="57.8">1K</text>
<text x="33.8" y="62.7">GND</text>
<text x="39.9" y="61.3">+12V</text>
<text x="49" y="62.7">GND</text>
<text x="87.1" y="62.7">GND</text>
<text x="93.2" y="61.3">+12V</text>
<text x="102.3" y="62.7">GND</text>
<text x="143" y="62.7">GND</text>
<text x="149.1" y="61.3">+12V</text>
<text x="158.2" y="62.7">GND</text>
<text x="206.9" y="65.9" transform="rotate(-90 206.9 65.9)">R49</text>
<text x="211.7" y="65.9" transform="rotate(-90 211.7 65.9)">10K</text>
<text x="214.1" y="65.2">GND</text>
<text x="244.9" y="65.9" transform="rotate(-90 244.9 65.9)">R56</text>
<text x="249.7" y="65.9" transform="rotate(-90 249.7 65.9)">10K</text>
<text x="252.2" y="65.2">GND</text>
<text x="47.5" y="68.9">+12V</text>
<text x="100.9" y="68.9">+12V</text>
<text x="156.7" y="68.9">+12V</text>
<text x="218.5" y="69.7">C</text>
<text x="37.4" y="76.8">R14</text>
<text x="44" y="75.8">1K</text>
<text x="90.8" y="76.8">R26</text>
<text x="97.4" y="75.8">1K</text>
<text x="146.6" y="76.8">R38</text>
<text x="153.2" y="75.8">1K</text>
<text x="206.4" y="75.4">GND</text>
<text x="244.5" y="75.4">GND</text>
<text x="52.2" y="81.1">Q6</text>
<text x="105.5" y="81.1">Q12</text>
<text x="161.4" y="81.1">Q18</text>
<text x="185.5" y="79.8">SIGC</text>
<text x="196.9" y="83.1">1K</text>
<text x="202.5" y="79.3">R45</text>
<text x="24.2" y="87.2">R8</text>
<text x="77.6" y="87.2">R20</text>
<text x="133.4" y="87.2">R32</text>
<text x="17.9" y="90">AN4</text>
<text x="24.2" y="93.3">1K</text>
<text x="53.4" y="90">SCORE1_1</text>
<text x="68.7" y="90">AN5</text>
<text x="77.6" y="93.3">1K</text>
<text x="106.8" y="90">SCORE1_10</text>
<text x="124.5" y="90">AN6</text>
<text x="133.4" y="93.3">1K</text>
<text x="162.6" y="90">SCORE1_100</text>
<text x="206.9" y="91.3" transform="rotate(-90 206.9 91.3)">R50</text>
<text x="211.7" y="91.3" transform="rotate(-90 211.7 91.3)">10K</text>
<text x="214.1" y="90.6">GND</text>
<text x="218.5" y="95.1">D</text>
<text x="34.2" y="101.4" transform="rotate(-90 34.2 101.4)">R11</text>
<text x="39" y="101.4" transform="rotate(-90 39 101.4)">10K</text>
<text x="41.4" y="100.8">GND</text>
<text x="49.4" y="101.4" transform="rotate(-90 49.4 101.4)">R17</text>
<text x="54.2" y="101.4" transform="rotate(-90 54.2 101.4)">10K</text>
<text x="87.5" y="101.4" transform="rotate(-90 87.5 101.4)">R23</text>
<text x="92.3" y="101.4" transform="rotate(-90 92.3 101.4)">10K</text>
<text x="94.7" y="100.8">GND</text>
<text x="102.7" y="101.4" transform="rotate(-90 102.7 101.4)">R29</text>
<text x="107.5" y="101.4" transform="rotate(-90 107.5 101.4)">10K</text>
<text x="143.4" y="101.4" transform="rotate(-90 143.4 101.4)">R35</text>
<text x="148.2" y="101.4" transform="rotate(-90 148.2 101.4)">10K</text>
<text x="150.6" y="100.8">GND</text>
<text x="158.6" y="101.4" transform="rotate(-90 158.6 101.4)">R41</text>
<text x="163.4" y="101.4" transform="rotate(-90 163.4 101.4)">10K</text>
<text x="206.4" y="100.8">GND</text>
<text x="185.5" y="105.2">SIGD</text>
<text x="202.5" y="104.7">R46</text>
<text x="33.8" y="111">GND</text>
<text x="39.9" y="109.6">+12V</text>
<text x="49" y="111">GND</text>
<text x="87.1" y="111">GND</text>
<text x="93.2" y="109.6">+12V</text>
<text x="102.3" y="111">GND</text>
<text x="143" y="111">GND</text>
<text x="149.1" y="109.6">+12V</text>
<text x="158.2" y="111">GND</text>
<text x="196.9" y="108.5">1K</text>
<text x="47.5" y="117.2">+12V</text>
<text x="100.9" y="117.2">+12V</text>
<text x="156.7" y="117.2">+12V</text>
<text x="206.9" y="116.7" transform="rotate(-90 206.9 116.7)">R51</text>
<text x="211.7" y="116.7" transform="rotate(-90 211.7 116.7)">10K</text>
<text x="214.1" y="116">GND</text>
<text x="37.4" y="125">R15</text>
<text x="44" y="124">1K</text>
<text x="90.8" y="125">R27</text>
<text x="97.4" y="124">1K</text>
<text x="146.6" y="125">R39</text>
<text x="153.2" y="124">1K</text>
<text x="218.5" y="120.5">E</text>
<text x="52.2" y="129.4">Q7</text>
<text x="105.5" y="129.4">Q13</text>
<text x="161.4" y="129.4">Q19</text>
<text x="185.5" y="130.6">SIGE</text>
<text x="202.5" y="130.1">R47</text>
<text x="206.4" y="126.2">GND</text>
<text x="24.2" y="135.5">R9</text>
<text x="77.6" y="135.5">R21</text>
<text x="133.4" y="135.5">R33</text>
<text x="196.9" y="133.9">1K</text>
<text x="17.9" y="138.3">AN7</text>
<text x="24.2" y="141.6">1K</text>
<text x="53.4" y="138.3">SCORE2_1</text>
<text x="68.7" y="138.3">AN8</text>
<text x="77.6" y="141.6">1K</text>
<text x="106.8" y="138.3">SCORE2_10</text>
<text x="124.5" y="138.3">AN9</text>
<text x="133.4" y="141.6">1K</text>
<text x="162.6" y="138.3">SCORE2_100</text>
<text x="206.9" y="142.1" transform="rotate(-90 206.9 142.1)">R52</text>
<text x="211.7" y="142.1" transform="rotate(-90 211.7 142.1)">10K</text>
<text x="214.1" y="141.4">GND</text>
<text x="34.2" y="149.7" transform="rotate(-90 34.2 149.7)">R12</text>
<text x="39" y="149.7" transform="rotate(-90 39 149.7)">10K</text>
<text x="41.4" y="149">GND</text>
<text x="49.4" y="149.7" transform="rotate(-90 49.4 149.7)">R18</text>
<text x="54.2" y="149.7" transform="rotate(-90 54.2 149.7)">10K</text>
<text x="87.5" y="149.7" transform="rotate(-90 87.5 149.7)">R24</text>
<text x="92.3" y="149.7" transform="rotate(-90 92.3 149.7)">10K</text>
<text x="94.7" y="149">GND</text>
<text x="102.7" y="149.7" transform="rotate(-90 102.7 149.7)">R30</text>
<text x="107.5" y="149.7" transform="rotate(-90 107.5 149.7)">10K</text>
<text x="143.4" y="149.7" transform="rotate(-90 143.4 149.7)">R36</text>
<text x="148.2" y="149.7" transform="rotate(-90 148.2 149.7)">10K</text>
<text x="150.6" y="149">GND</text>
<text x="158.6" y="149.7" transform="rotate(-90 158.6 149.7)">R42</text>
<text x="163.4" y="149.7" transform="rotate(-90 163.4 149.7)">10K</text>
<text x="206.4" y="151.6">GND</text>
<text x="33.8" y="159.2">GND</text>
<text x="49" y="159.2">GND</text>
<text x="87.1" y="159.2">GND</text>
<text x="102.3" y="159.2">GND</text>
<text x="143" y="159.2">GND</text>
<text x="158.2" y="159.2">GND</text>
</g>
<g font-size="2.1" fill="#808080">
<text x="215.6" y="21.1" transform="rotate(-90 215.6 21.1)">3</text>
<text x="250" y="23.6">1</text>
<text x="253.7" y="18.5" transform="rotate(-90 253.7 18.5)">3</text>
<text x="211.9" y="26.2">1</text>
<text x="215.6" y="28.1" transform="rotate(-90 215.6 28.1)">2</text>
<text x="253.7" y="25.5" transform="rotate(-90 253.7 25.5)">2</text>
<text x="39.2" y="41.4">1</text>
<text x="42.9" y="36.3" transform="rotate(-90 42.9 36.3)">3</text>
<text x="92.5" y="41.4">1</text>
<text x="96.3" y="36.3" transform="rotate(-90 96.3 36.3)">3</text>
<text x="148.4" y="41.4">1</text>
<text x="152.1" y="36.3" transform="rotate(-90 152.1 36.3)">3</text>
<text x="42.9" y="43.3" transform="rotate(-90 42.9 43.3)">2</text>
<text x="96.3" y="43.3" transform="rotate(-90 96.3 43.3)">2</text>
<text x="152.1" y="43.3" transform="rotate(-90 152.1 43.3)">2</text>
<text x="215.6" y="49" transform="rotate(-90 215.6 49)">3</text>
<text x="253.7" y="49" transform="rotate(-90 253.7 49)">3</text>
<text x="211.9" y="54.1">1</text>
<text x="215.6" y="56" transform="rotate(-90 215.6 56)">2</text>
<text x="250" y="54.1">1</text>
<text x="253.7" y="56" transform="rotate(-90 253.7 56)">2</text>
<text x="215.6" y="74.4" transform="rotate(-90 215.6 74.4)">3</text>
<text x="211.9" y="79.5">1</text>
<text x="215.6" y="81.4" transform="rotate(-90 215.6 81.4)">2</text>
<text x="39.2" y="89.6">1</text>
<text x="42.9" y="84.6" transform="rotate(-90 42.9 84.6)">3</text>
<text x="92.5" y="89.6">1</text>
<text x="96.3" y="84.6" transform="rotate(-90 96.3 84.6)">3</text>
<text x="148.4" y="89.6">1</text>
<text x="152.1" y="84.6" transform="rotate(-90 152.1 84.6)">3</text>
<text x="42.9" y="91.5" transform="rotate(-90 42.9 91.5)">2</text>
<text x="96.3" y="91.5" transform="rotate(-90 96.3 91.5)">2</text>
<text x="152.1" y="91.5" transform="rotate(-90 152.1 91.5)">2</text>
<text x="215.6" y="99.8" transform="rotate(-90 215.6 99.8)">3</text>
<text x="211.9" y="104.9">1</text>
<text x="215.6" y="106.8" transform="rotate(-90 215.6 106.8)">2</text>
<text x="215.6" y="125.2" transform="rotate(-90 215.6 125.2)">3</text>
<text x="211.9" y="130.3">1</text>
<text x="39.2" y="137.9">1</text>
<text x="42.9" y="132.8" transform="rotate(-90 42.9 132.8)">3</text>
<text x="92.5" y="137.9">1</text>
<text x="96.3" y="132.8" transform="rotate(-90 96.3 132.8)">3</text>
<text x="148.4" y="137.9">1</text>
<text x="152.1" y="132.8" transform="rotate(-90 152.1 132.8)">3</text>
<text x="215.6" y="132.2" transform="rotate(-90 215.6 132.2)">2</text>
<text x="42.9" y="139.8" transform="rotate(-90 42.9 139.8)">2</text>
<text x="96.3" y="139.8" transform="rotate(-90 96.3 139.8)">2</text>
<text x="152.1" y="139.8" transform="rotate(-90 152.1 139.8)">2</text>
</g>
<g font-size="1.8" fill="#808080">
<text x="218.5" y="23.3">Q20</text>
<text x="256.6" y="20.8">Q25</text>
<text x="45.8" y="38.6">Q2</text>
<text x="99.2" y="38.6">Q8</text>
<text x="155" y="38.6">Q14</text>
<text x="218.5" y="51.3">Q21</text>
<text x="256.6" y="51.3">Q26</text>
<text x="218.5" y="76.7">Q22</text>
<text x="45.8" y="86.8">Q3</text>
<text x="99.2" y="86.8">Q9</text>
<text x="155" y="86.8">Q15</text>
<text x="218.5" y="102.1">Q23</text>
<text x="218.5" y="127.5">Q24</text>
<text x="45.8" y="135.1">Q4</text>
<text x="99.2" y="135.1">Q10</text>
<text x="155" y="135.1">Q16</text>
</g>
</svg>
